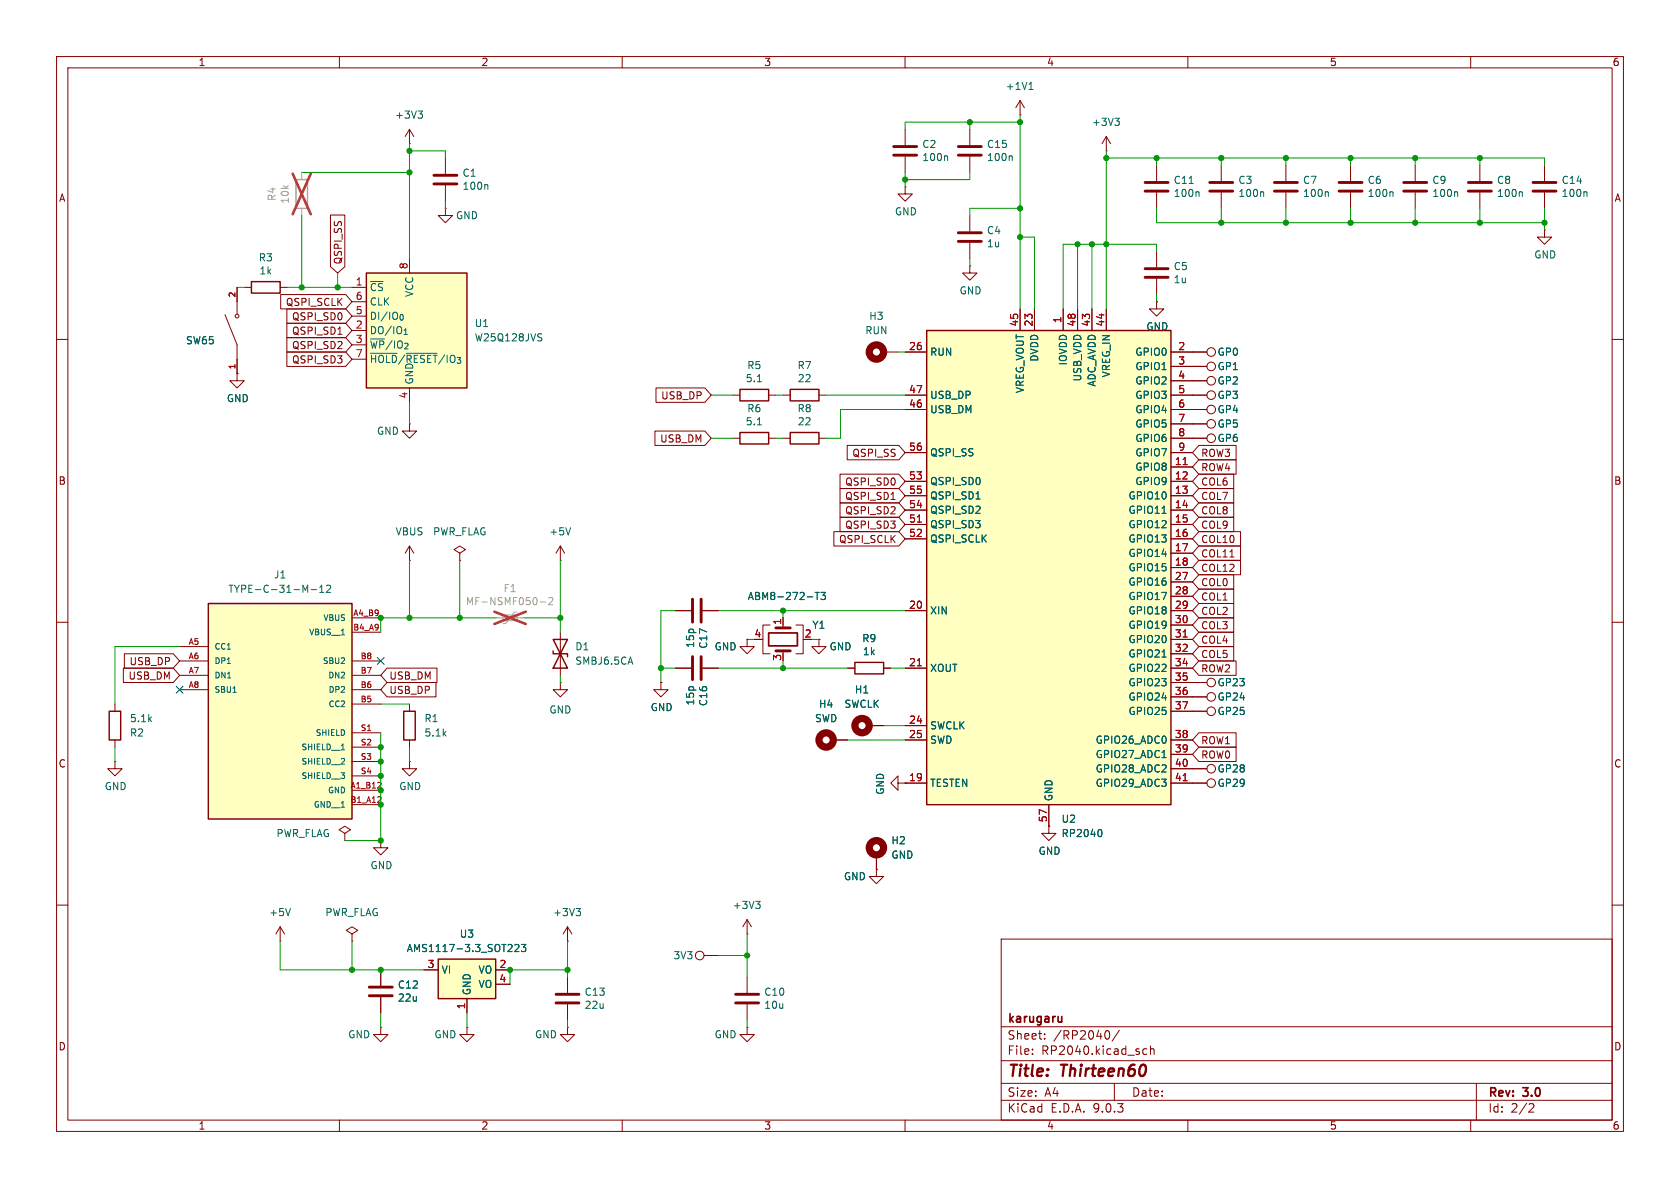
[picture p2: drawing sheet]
<svg xmlns="http://www.w3.org/2000/svg" width="297mm" height="210mm" viewBox="0 0 297 210" stroke-linecap="round" stroke-linejoin="round" font-family="sans-serif">
<g fill="none" stroke="#840000" stroke-width=".18">
<path d="M10 10h277v190h-277zM12 12h273v186h-273zM60 10v2M110 10v2M160 10v2M210 10v2M260 10v2M195.6 26.7h.1M195.6 24.1l-.8 1.3M195.6 24.1l.7 1.3M195.6 24.1v2.6M204.5 53.3v1.3h1.2l-1.2 1.3-1.3-1.3h1.3"/>
<path d="M204.5 53.3h.1M204.5 44.5v2.7M204.5 49.3v2.8M10 60h2M129.5 69.9h1.3M129.5 77.5h1.3M135.9 69.9h1.3M135.9 77.5h1.3M285 60h2M10 110h2M119.4 118.1h2.8M119.4 108h2.8"/>
<path d="M124.2 118.1h2.8M124.2 108h2.8M132.1 113v1.3h1.2l-1.2 1.3-1.3-1.3h1.3M132.1 113h.1M134.6 113h.3M136.1 110.5h-1.2v5.1h1.2M138.4 109.2v1.3M138.4 115.1v.5M140.7 110.5h1.3v5.1h-1.3M285 110h2M20.3 134.6v1.3h1.3l-1.3 1.3-1.3-1.3h1.3M20.3 134.6h.1"/>
<path d="M20.3 124.5v1.2M20.3 130.8v1.3M72.4 134.6v1.3h1.3l-1.3 1.3-1.3-1.3h1.3M72.4 134.6h.1M99.1 120.7v1.2h1.2l-1.2 1.3-1.3-1.3h1.3M99.1 120.7h.1M116.8 120.7v1.2h1.3l-1.3 1.3-1.2-1.3h1.2M116.8 120.7h.1M61 147.3l-1.1-.6 1.1-.6 1 .6-1 .6v1.3M61 148.6h.1M67.3 148.6v1.3h1.3l-1.3 1.2-1.3-1.2h1.3M67.3 148.6h.1"/>
<path d="M185.4 146.1v1.2h1.3l-1.3 1.3-1.3-1.3h1.3M185.4 146.1h.1M10 160h2M49.5 166.4h.1M49.5 163.8l-.7 1.3M49.5 163.8l.8 1.3M49.5 163.8v2.6M62.2 165.1l1-.6-1-.7-1 .7 1 .6v1.3M62.2 166.4h.1M67.3 171.5v2.7M67.3 176.3v2.8M100.3 172.7v2.8"/>
<path d="M100.3 177.5v2.8M177 166h108v32h-108zM285 160h2M60 198v2M67.3 181.6v1.3h1.3l-1.3 1.3-1.3-1.3h1.3M67.3 181.6h.1M82.5 181.6v1.3h1.3l-1.3 1.3-1.2-1.3h1.2M82.5 181.6h.1M100.3 181.6v1.3h1.3l-1.3 1.3-1.2-1.3h1.2M100.3 181.6h.1M110 198v2M160 198v2"/>
<path d="M177 194.5h108M177 191.5h108M177 187.5h108M177 181.5h108M182.5 186.3v.1M182.5 185.5v.1M184.7 183.6v.1M184.7 182.8v.1M195.7 182.2a.81 .81 0 0 1 .6 .6 .81 .81 0 0 1-.3 .8l-.3 .1M197 191.5v3M197.9 182.1l-1.3 2M202 186.1l.3 .3 .4-.1"/>
<path d="M202.7 185.5l-.4-.1-.3 .3M203.4 185.5l.2-.1 .4 .1v.9M203.4 184.9v1.5M210 198v2M260 198v2M261 191.5v6.5M270.5 195.1l.5 .1 .2 .3-1 1.1h1"/>
</g>
<path d="M135.9 111.9h5.1v2.3h-5.1zM187.7 179.7v1M187.7 180.5l-.2 .2" fill="none" stroke="#840000" stroke-width=".3"/>
<path d="M202.4 47.5h4.1M202.4 49h4.1M122.4 105.9v4.1M122.4 116.1v4M124 105.9v4.1M124 116.1v4M137.2 111h2.5M137.2 115.1h2.5M65.3 174.5h4M65.3 176h4M98.3 175.8h4.1M98.3 177.3h4.1" fill="none" stroke="#840000" stroke-width=".51"/>
<path d="M130.8 68.8h5.1v2.1h-5.1zM130.8 76.5h5.1v2h-5.1zM19.3 125.7h2v5.1h-2z" fill="none" stroke="#840000" stroke-width=".25"/>
<path d="M197.1 20.9h.8l-.4 .5M197.6 21.4l.3 .2v.3l-.3 .3M133.9 67.5h.7M133.9 75.1h.7M142.7 105.5h1M144.1 104.7h.7M144.5 104.7v1.3M145.1 104.7h.8l-.4 .5 .4 .1v.6l-.2 .1-.6-.1M51.3 160.6l-.4 1.3" fill="none" stroke="#006464" stroke-width=".18"/>
<path d="M87.6 109.2h5.1M88.9 108.7h2.5v1h-2.5zM91.4 108.2h-.5l-1.5 2h-.5" fill="none" stroke="#a1a1a1" stroke-width=".18"/>
<path d="M95.5 106.4h1M97 105.8l.5-.2 .2 .4-.8 .9h.8" fill="none" stroke="#989898" stroke-width=".18"/>
<path d="M87.4 108.1l5.5 2.2M92.9 108.1l-5.5 2.2" fill="none" stroke="#e12e31" stroke-width=".46"/>
<path d="M36.8 106.7h25.4v38.1h-25.4z" fill="#ffffc2"/>
<path d="M36.8 106.7h25.4v38.1h-25.4z" fill="none" stroke="#840000" stroke-width=".25"/>
<g fill="none" stroke="#840000" stroke-width=".18">
<path d="M81.3 97.8l1-.6-1-.7-1 .7 1 .6v1.3M81.3 99.1h.1M31.7 114.3h5.1M31.7 116.8h5.1M31.7 119.4h5.1M62.2 116.8h5.1M62.2 119.4h5.1M62.2 109.2h5.1M62.2 111.8h5.1M31.7 121.9h5.1M62.2 121.9h5.1M62.2 124.5h5.1"/>
<path d="M62.2 129.5h5.1M62.2 132.1h5.1M62.2 134.6h5.1M62.2 137.2h5.1M62.2 139.7h5.1M62.2 142.2h5.1"/>
</g>
<path d="M55 104.2h1M56.5 104.7h.7M56.5 103.8l.4-.4v1.3M57.7 103.6l.5-.2 .3 .4-.8 .9h.8M41.2 122.4h.6M60.3 132.5h.6" fill="none" stroke="#006464" stroke-width=".18"/>
<path d="M66.7 139.3h.7M67.3 138.4v.3M66.7 141.9h.7M67.3 140.9v.4" fill="none" stroke="#a90000" stroke-width=".18"/>
<path d="M77.5 169.5h10.1v7h-10.1z" fill="#ffffc2"/>
<path d="M77.5 169.5h10.1v7h-10.1z" fill="none" stroke="#840000" stroke-width=".25"/>
<path d="M74.9 171.5h2.6M82.5 176.5v2.6M87.6 174h2.6M87.6 171.5h2.6" fill="none" stroke="#840000" stroke-width=".18"/>
<path d="M91 167.1l.5-.2 .2 .4-.7 .9h.7M92.2 166.9h.8l-.5 .5 .4 .2v.5l-.2 .1-.5-.1" fill="none" stroke="#006464" stroke-width=".18"/>
<path d="M163.8 58.4h43.2v83.8h-43.2z" fill="#ffffc2"/>
<path d="M163.8 58.4h43.2v83.8h-43.2zM97.8 113h2.5l-2.5 5.1h2.5zM97.8 115.1v.5h2.5v.5" fill="none" stroke="#840000" stroke-width=".25"/>
<g fill="none" stroke="#840000" stroke-width=".18">
<path d="M72.4 25.4h.1M72.4 22.9l-.8 1.2M72.4 22.9l.8 1.2M72.4 22.9v2.5M180.3 54.6v3.8M182.9 54.6v3.8M188 54.6v3.8M190.5 54.6v3.8M193 54.6v3.8M195.6 54.6v3.8M160 62.2h3.8M160 69.9h3.8"/>
<path d="M160 72.4h3.8M207 62.2h3.8M207 69.9h6.4M207 72.4h6.4M207 64.8h6.4M207 67.3h6.4M207 74.9h3.8M207 77.5h3.8M160 80h3.8M160 85.1h3.8M160 87.6h3.8M160 90.2h3.8"/>
<path d="M160 92.7h3.8M160 95.3h3.8M207 80h3.8M207 85.1h3.8M207 87.6h3.8M207 90.2h3.8M207 92.7h3.8M207 95.3h3.8M207 82.6h3.8M207 97.8h3.8M99.1 111.8v7.6M160 108h3.8"/>
<path d="M160 118.1h3.8M207 108h3.8M207 118.1h3.8M207 100.3h3.8M207 102.9h3.8M207 105.4h3.8M207 110.5h3.8M207 113h3.8M207 115.6h3.8M160 128.3h3.8M160 130.8h3.8M160 138.4h3.8"/>
<path d="M207 130.8h3.8M207 138.4h6.4M207 120.7h3.8M207 123.2h3.8M207 125.7h3.8M207 133.4h3.8M207 135.9h3.8M185.4 142.2v3.9"/>
<circle cx="214.1" cy="69.8" r=".76"/>
<circle cx="214.1" cy="72.4" r=".76"/>
<circle cx="214.1" cy="64.8" r=".76"/>
<circle cx="214.1" cy="67.3" r=".76"/>
<circle cx="214.1" cy="138.4" r=".76"/>
</g>
<path d="M73.9 19.6h.8l-.4 .5M74.4 20.1l.3 .3v.3l-.3 .2M172.5 88.2h.8M205.4 90.7h.8M111.4 116.1l.5 1.3M205.4 116.1h.8M205.4 133.9h.8M194.5 146.6a.79 .79 0 0 1 0 1.3" fill="none" stroke="#006464" stroke-width=".18"/>
<path d="M162.2 92.3h.7M209.2 82.1h.7M162.2 117.7h.7M209.2 112.6h.7M209.2 138h.7" fill="none" stroke="#a90000" stroke-width=".18"/>
<path d="M64.8 48.3h17.7v20.3h-17.7z" fill="#ffffc2"/>
<path d="M44.4 49.8h5.1v2h-5.1zM64.8 48.3h17.7v20.3h-17.7zM139.7 68.8h5.1v2.1h-5.1zM139.7 76.5h5.1v2h-5.1zM151.1 117.1h5.1v2h-5.1zM71.4 125.7h2v5.1h-2z" fill="none" stroke="#840000" stroke-width=".25"/>
<g fill="none" stroke="#840000" stroke-width=".18">
<path d="M180.3 17.8l-.7 1.3M180.3 17.8l.8 1.3M180.3 17.8v2.5M58.4 38h2.6v9.1l-1.3 1.2-1.3-1.2zM78.7 36.8v1.3h1.3l-1.3 1.3-1.2-1.3h1.2M78.7 36.8h.1M78.7 27.9v2.8M78.7 32.8v2.8M160 33v1.3h1.3l-1.3 1.3-1.3-1.3h1.3M160 33h.1M160 22.9v2.8M160 27.7v2.8"/>
<path d="M171.4 22.9v2.8M171.4 27.7v2.8M171.4 38.1v2.8M180.3 20.3h.1M204.5 29.2v2.8M204.5 34v2.8M215.9 29.2v2.8M215.9 34v2.8M227.3 29.2v2.8M227.3 34v2.8M238.8 29.2v2.8M238.8 34v2.8"/>
<path d="M250.2 29.2v2.8M250.2 34v2.8M261.6 29.2v2.8M261.6 34v2.8M273 29.2v2.8M273 34v2.8M39.8 55.6l2.1 5.4v5M41.9 50.8v4.7M43.2 50.8h1.2M49.5 50.8h1.3M49.6 52.1h11.5l1.1 1.2-1.1 1.3h-11.5zM50.7 59.7h10.4l1.1 1.3-1.1 1.2h-10.4z"/>
<path d="M50.7 57.1h10.4l1.1 1.3-1.1 1.3h-10.4zM50.7 54.6h10.4l1.1 1.3-1.1 1.3h-10.4zM59.7 59.1h.8M62.2 50.8h2.6M62.2 53.3h2.6M62.2 55.9h2.6M62.2 58.4h2.6M72.4 45.7v2.6M171.4 47v1.3h1.3l-1.3 1.2-1.2-1.2h1.2M171.4 47h.1M171.4 42.9v2.8M180.3 54.6v3.8"/>
<path d="M182.9 54.6v3.8M188 54.6v3.8M190.5 54.6v3.8M193 54.6v3.8M195.6 54.6v3.8M204.5 53.3h.1M273 40.6v1.3h1.3l-1.3 1.3-1.2-1.3h1.2M273 40.6h.1M41.9 66v1.3h1.3l-1.3 1.3-1.3-1.3h1.3M41.9 66h.1M50.7 62.2h10.4l1.1 1.3-1.1 1.3h-10.4zM62.2 61h2.6"/>
<path d="M62.2 63.5h2.6M72.4 74.9v1.3h1.3l-1.3 1.3-1.3-1.3h1.3M72.4 74.9h.1M72.4 68.6v2.5M115.8 76.2h8.8l1.1 1.3-1.1 1.2h-8.8zM116 68.6h8.6l1.1 1.3-1.1 1.2h-8.6zM138.4 77.5h1.3M138.4 69.9h1.3M144.8 77.5h1.2M144.8 69.9h1.2M149.8 78.7h9.1l1.1 1.3-1.1 1.3h-9.1zM156.2 62.2h2.5"/>
<path d="M160 62.2h3.8M160 69.9h3.8M160 72.4h3.8M207 74.9h6.4M207 62.2h6.4M207 77.5h6.4M207 69.9h6.4M207 72.4h6.4M207 64.8h6.4M207 67.3h6.4M211.9 78.7h6.6v2.6h-6.6l-1.1-1.3zM72.4 99.1h.1"/>
<path d="M72.4 96.5v2.6M72.4 96.5l-.8 1.3M72.4 96.5l.8 1.3M99.1 99.1h.1M99.1 96.5l-.8 1.3M99.1 96.5l.7 1.3M99.1 96.5v2.6M147.4 94h11.5l1.1 1.3-1.1 1.2h-11.5zM148.5 86.4h10.4l1.1 1.2-1.1 1.3h-10.4zM148.5 88.9h10.4l1.1 1.3-1.1 1.2h-10.4zM148.5 91.4h10.4l1.1 1.3-1.1 1.3h-10.4zM148.5 83.8h10.4l1.1 1.3-1.1 1.3h-10.4z"/>
<path d="M157.5 88.3h.7M160 80h3.8M160 85.1h3.8M160 87.6h3.8M160 90.2h3.8M160 92.7h3.8M160 95.3h3.8M207 80h3.8M207 85.1h3.8M207 87.6h3.8M207 90.2h3.8M207 92.7h3.8"/>
<path d="M207 95.3h3.8M207 82.6h3.8M207 97.8h3.8M211.9 81.3h6.6v2.5h-6.6l-1.1-1.2zM211.9 99.1h7.4v2.5h-7.4l-1.1-1.3zM211.9 96.5h7.4v2.6h-7.4l-1.1-1.3zM211.9 86.4h6.2v2.5h-6.2l-1.1-1.3zM211.9 91.4h6.2v2.6h-6.2l-1.1-1.3zM211.9 88.9h6.2v2.5h-6.2l-1.1-1.2zM211.9 94h7.4v2.5h-7.4l-1.1-1.2zM211.9 83.8h6.2v2.6h-6.2l-1.1-1.3zM217.4 98.5h.8"/>
<path d="M21.8 118.1h8.8l1.1 1.3-1.1 1.3h-8.8zM22 115.6h8.6l1.1 1.2-1.1 1.3h-8.6zM68.4 118.1h8.9v2.6h-8.9l-1.1-1.3zM119.4 118.1h2.8M119.4 108h2.8M124.2 118.1h2.8M124.2 108h2.8M132.1 113h.1M138.4 109.2v1.3M144.8 113v1.3h1.2l-1.2 1.3-1.3-1.3h1.3M144.8 113h.1M149.9 118.1h1.2"/>
<path d="M156.2 118.1h1.3M160 118.1h3.8M160 108h3.8M207 118.1h3.8M207 108h3.8M207 100.3h3.8M207 102.9h3.8M207 105.4h3.8M207 110.5h3.8M207 113h3.8M207 115.6h3.8M211.9 111.8h6.2v2.5h-6.2l-1.1-1.3z"/>
<path d="M211.9 101.6h6.2v2.5h-6.2l-1.1-1.2zM211.9 104.1h6.2v2.6h-6.2l-1.1-1.3zM211.9 114.3h6.2v2.5h-6.2l-1.1-1.2zM211.9 116.8h6.6v2.6h-6.6l-1.1-1.3zM211.9 109.2h6.2v2.6h-6.2l-1.1-1.3zM211.9 106.7h6.2v2.5h-6.2l-1.1-1.2zM68.4 120.6h8.7v2.6h-8.7l-1.1-1.3zM72.4 124.5v1.2M72.4 130.8v1.3M116.8 120.7h.1M147.3 130.8h2.6M153.7 128.3h2.5"/>
<path d="M158.7 138.4v-1.2l-1.2 1.2 1.2 1.3v-1.3h1.3M160 138.4h.1M160 128.3h3.8M160 130.8h3.8M160 138.4h3.8M207 123.2h6.4M207 120.7h6.4M207 135.9h6.4M207 130.8h3.8M207 125.7h6.4M207 138.4h6.4M207 133.4h3.8"/>
<path d="M211.9 132.1h6.6v2.5h-6.6l-1.1-1.2zM211.9 129.5h6.6v2.6h-6.6l-1.1-1.3zM154.9 153.7v1.2h1.3l-1.3 1.3-1.2-1.3h1.2M154.9 153.7h.1M154.9 151.1v2.6M185.4 146.1h.1M185.4 142.2v3.9M67.3 171.5v2.7M67.3 176.3v2.8M74.9 171.5h2.6M82.5 176.5v2.6M87.6 174h2.6"/>
<path d="M87.6 171.5h2.6M100.3 166.4h.1M100.3 163.8l-.7 1.3M100.3 163.8l.8 1.3M100.3 163.8v2.6M124.5 168.9h2.5M132.1 165.1h.1M132.1 162.6l-.8 1.2M132.1 162.6l.7 1.2M132.1 162.6v2.5M132.1 172.7v2.8M132.1 177.5v2.8"/>
<path d="M132.1 181.6v1.3h1.2l-1.2 1.3-1.3-1.3h1.3M132.1 181.6h.1"/>
<circle cx="41.9" cy="55.9" r=".33"/>
<circle cx="214.1" cy="74.9" r=".76"/>
<circle cx="214.1" cy="62.2" r=".76"/>
<circle cx="214.1" cy="77.5" r=".76"/>
<circle cx="214.1" cy="135.9" r=".76"/>
<circle cx="214.1" cy="120.6" r=".76"/>
<circle cx="214.1" cy="125.7" r=".76"/>
<circle cx="214.1" cy="123.2" r=".76"/>
<circle cx="123.7" cy="168.9" r=".76"/>
</g>
<g fill="none" stroke="#006464" stroke-width=".18">
<path d="M181.9 15.8h.7M182 14.9l.3-.4v1.3M86.1 32.6l.1 .2v.7M167.3 27.5l.2 .2v.7M178.8 27.5l.2 .2v.7M210.2 32.4h.7M211.8 33.9l.2 .2v.6M223.2 33.9l.2 .2v.6M234.7 33.9l.1 .2v.6M246.1 33.9l.2 .2v.6M257.5 33.9l.2 .2v.6M268.9 33.9l.2 .2v.6"/>
<path d="M280.4 33.9l.2 .2v.6M95.3 59l.5 .1M95.5 59.7l.3 .2-.3 .4M65.5 62.5h4.7M71.8 62.5h5.5M100.9 93.3l-.4 1.3M172.5 88.2h.8M205.4 90.7h.8M142.7 105.5h1M144.1 104.7h.7M144.5 104.7v1.3M145.1 104.7h.8l-.4 .5 .4 .1v.6l-.2 .1-.6-.1"/>
<path d="M205.4 116.1h.8M205.4 133.9h.8M133.6 159.3h.8l-.4 .5M134.1 159.8l.3 .3v.3l-.3 .2M194.5 146.6a.79 .79 0 0 1 0 1.3M91 167.1l.5-.2 .2 .4-.7 .9h.7M92.2 166.9h.8l-.5 .5 .4 .2v.5l-.2 .1-.5-.1M101.8 160.6h.8l-.4 .5M102.4 161.1l.2 .2v.3l-.2 .3"/>
</g>
<g fill="none" stroke="#840000" stroke-width="1.3">
<circle cx="154.9" cy="62.2" r="1.27"/>
<circle cx="146" cy="130.8" r="1.27"/>
<circle cx="152.4" cy="128.3" r="1.27"/>
<circle cx="154.9" cy="149.9" r="1.27"/>
</g>
<g fill="none" stroke="#840000" stroke-width=".51">
<path d="M76.7 31h4.1M76.7 32.5h4.1M158 25.9h4.1M158 27.4h4.1M169.4 25.9h4.1M169.4 27.4h4.1M202.4 32.3h4.1M202.4 33.8h4.1M213.9 32.3h4M213.9 33.8h4M225.3 32.3h4.1M225.3 33.8h4.1"/>
<path d="M236.7 32.3h4.1M236.7 33.8h4.1M248.2 32.3h4M248.2 33.8h4M259.6 32.3h4.1M259.6 33.8h4.1M271 32.3h4.1M271 33.8h4.1M169.4 41.1h4.1M169.4 42.7h4.1M130 175.8h4.1M130 177.3h4.1"/>
</g>
<path d="M52.3 31.8h2.1v5h-2.1z" fill="none" stroke="#a1a1a1" stroke-width=".25"/>
<path d="M53.3 30.5v1.3M53.3 36.8v1.3" fill="none" stroke="#a1a1a1" stroke-width=".18"/>
<path d="M51.7 30.7l3.2 7.2M54.9 30.7l-3.2 7.2" fill="none" stroke="#e12e31" stroke-width=".46"/>
<g fill="none" stroke="#009600" stroke-width=".18">
<path d="M53.3 30.5h19.1M53.3 38.1v12.7M72.4 25.4v20.3M72.4 26.7h6.3v1.2M78.7 35.6v1.2M160 30.5v2.5M171.4 21.6v1.3M171.4 30.5v1.3h-11.4M180.3 36.8h-8.9v1.3M180.3 20.3v34.3M180.3 21.6h-20.3v1.3M195.6 26.7v27.9"/>
<path d="M195.6 27.9h77.4v1.3M204.5 27.9v1.3M204.5 36.8v2.6h68.5M215.9 27.9v1.3M215.9 36.8v2.6M227.3 27.9v1.3M227.3 36.8v2.6M238.8 27.9v1.3M238.8 36.8v2.6M250.2 27.9v1.3M250.2 36.8v2.6M261.6 27.9v1.3"/>
<path d="M261.6 36.8v2.6M273 36.8v3.8M41.9 50.8h1.3M50.8 50.8h11.4M59.7 48.3v2.5M171.4 45.7v1.3M180.3 41.9h2.6v12.7M190.5 43.2v11.4M193 43.2v11.4M204.5 44.5v-1.3h-16.5v11.4M204.5 52.1v1.2M72.4 71.1v3.8"/>
<path d="M125.7 77.5h3.8M125.7 69.9h3.8M137.2 77.5h1.2M137.2 69.9h1.2M146 69.9h14M158.7 62.2h1.3M160 72.4h-11.4v5.1h-2.6M72.4 99.1v10.1M81.3 99.1v10.1M99.1 99.1v12.7M31.7 114.3h-11.4v10.2M87.6 109.2h-20.3v2.6"/>
<path d="M92.7 109.2h6.4M99.1 119.4v1.3M116.8 118.1h2.6M119.4 108h-2.6v12.7M127 118.1h22.9M127 108h33M132.1 113h1.2M138.4 108v1.2M138.4 116.8v1.3M143.5 113h1.3M157.5 118.1h2.5M20.3 132.1v2.5"/>
<path d="M67.3 129.5v19.1h-6.3M67.3 124.5h5.1M72.4 132.1v2.5M149.9 130.8h10.1M156.2 128.3h3.8M49.5 166.4v5.1h25.4M62.2 166.4v5.1M67.3 179.1v2.5M82.5 179.1v2.5M100.3 171.5h-10.1v2.5M100.3 166.4v6.3M127 168.9h5.1"/>
<path d="M132.1 165.1v7.6M100.3 180.3v1.3M132.1 180.3v1.3"/>
</g>
<path d="M66.7 116.2l1.2 1.2M67.9 116.2l-1.2 1.2M31.1 121.3l1.3 1.2M32.4 121.3l-1.3 1.2" fill="none" stroke="#000084" stroke-width=".18"/>
<path d="M162.2 92.3h.7M209.2 82.1h.7M162.2 117.7h.7M209.2 112.6h.7M209.2 138h.7" fill="none" stroke="#a90000" stroke-width=".18"/>
<g fill="#009600" stroke="#009600" stroke-width=".18">
<circle cx="67.3" cy="148.6" r=".46"/>
<circle cx="67.3" cy="142.2" r=".46"/>
<circle cx="67.3" cy="171.5" r=".46"/>
<circle cx="62.2" cy="171.5" r=".46"/>
<circle cx="67.3" cy="132.1" r=".46"/>
<circle cx="67.3" cy="139.7" r=".46"/>
<circle cx="67.3" cy="137.2" r=".46"/>
<circle cx="90.2" cy="171.5" r=".46"/>
<circle cx="72.4" cy="26.7" r=".46"/>
<circle cx="53.3" cy="50.8" r=".46"/>
<circle cx="72.4" cy="30.5" r=".46"/>
<circle cx="59.7" cy="50.8" r=".46"/>
<circle cx="138.4" cy="118.1" r=".46"/>
<circle cx="99.1" cy="109.2" r=".46"/>
<circle cx="132.1" cy="168.9" r=".46"/>
<circle cx="100.3" cy="171.5" r=".46"/>
<circle cx="116.8" cy="118.1" r=".46"/>
<circle cx="138.4" cy="108" r=".46"/>
<circle cx="67.3" cy="134.6" r=".46"/>
<circle cx="67.3" cy="109.2" r=".46"/>
<circle cx="72.4" cy="109.2" r=".46"/>
<circle cx="81.3" cy="109.2" r=".46"/>
<circle cx="195.6" cy="43.2" r=".46"/>
<circle cx="195.6" cy="27.9" r=".46"/>
<circle cx="180.3" cy="41.9" r=".46"/>
<circle cx="204.5" cy="27.9" r=".46"/>
<circle cx="193" cy="43.2" r=".46"/>
<circle cx="190.5" cy="43.2" r=".46"/>
<circle cx="180.3" cy="36.8" r=".46"/>
<circle cx="238.8" cy="39.4" r=".46"/>
<circle cx="261.6" cy="27.9" r=".46"/>
<circle cx="261.6" cy="39.4" r=".46"/>
<circle cx="250.2" cy="27.9" r=".46"/>
<circle cx="215.9" cy="27.9" r=".46"/>
<circle cx="215.9" cy="39.4" r=".46"/>
<circle cx="227.3" cy="39.4" r=".46"/>
<circle cx="250.2" cy="39.4" r=".46"/>
<circle cx="238.8" cy="27.9" r=".46"/>
<circle cx="227.3" cy="27.9" r=".46"/>
<circle cx="273" cy="39.4" r=".46"/>
<circle cx="160" cy="31.8" r=".46"/>
<circle cx="171.4" cy="21.6" r=".46"/>
<circle cx="180.3" cy="21.6" r=".46"/>
</g>
<g font-size="2.8" fill="#840000">
<text x="178" y="190.9">Title:</text>
<text x="187.7" y="190.9">Thirteen60</text>
</g>
<g font-size="2.1" fill="#840000">
<text x="178" y="184">Sheet:</text>
<text x="178" y="181.2">karugaru</text>
<text x="186.2" y="184">/RP2040/</text>
<text x="178" y="186.7">File:</text>
<text x="184.1" y="186.7">RP2040.kicad_sch</text>
<text x="178" y="196.9">KiCad</text>
<text x="178" y="194.1">Size:</text>
<text x="184.7" y="194.1">A4</text>
<text x="185.7" y="196.9">E.D.A.</text>
<text x="193.3" y="196.9">9.0.3</text>
<text x="200" y="194.1">Date:</text>
<text x="263" y="194.3">Rev:</text>
<text x="263" y="196.9">Id:</text>
<text x="267.1" y="196.9">2/2</text>
<text x="269.4" y="194.3">3.0</text>
</g>
<g font-size="1.8" fill="#840000">
<text x="35" y="11.9">1</text>
<text x="85" y="11.9">2</text>
<text x="135" y="11.9">3</text>
<text x="185" y="11.9">4</text>
<text x="235" y="11.9">5</text>
<text x="285" y="11.9">6</text>
<text x="10.3" y="35.9">A</text>
<text x="285.3" y="35.9">A</text>
<text x="60.6" y="46.8" transform="rotate(-90 60.6 46.8)">QSPI_SS</text>
<text x="50.4" y="54.3">QSPI_SCLK</text>
<text x="51.5" y="59.4">QSPI_SD1</text>
<text x="51.5" y="56.8">QSPI_SD0</text>
<text x="51.5" y="64.5">QSPI_SD3</text>
<text x="51.5" y="61.9">QSPI_SD2</text>
<text x="116.8" y="70.8">USB_DP</text>
<text x="116.6" y="78.4">USB_DM</text>
<text x="150.6" y="81">QSPI_SS</text>
<text x="212.2" y="83.5">ROW4</text>
<text x="212.2" y="81">ROW3</text>
<text x="10.3" y="85.9">B</text>
<text x="149.3" y="88.6">QSPI_SD1</text>
<text x="149.3" y="86">QSPI_SD0</text>
<text x="212.2" y="88.6">COL7</text>
<text x="212.2" y="86">COL6</text>
<text x="285.3" y="85.9">B</text>
<text x="149.3" y="91.1">QSPI_SD2</text>
<text x="149.3" y="93.7">QSPI_SD3</text>
<text x="212.2" y="93.7">COL9</text>
<text x="212.2" y="91.1">COL8</text>
<text x="148.2" y="96.2">QSPI_SCLK</text>
<text x="212.2" y="101.3">COL12</text>
<text x="212.2" y="98.7">COL11</text>
<text x="212.2" y="96.2">COL10</text>
<text x="212.2" y="103.8">COL0</text>
<text x="212.2" y="106.4">COL1</text>
<text x="212.2" y="114">COL4</text>
<text x="212.2" y="111.4">COL3</text>
<text x="212.2" y="108.9">COL2</text>
<text x="22.8" y="117.8">USB_DP</text>
<text x="212.2" y="116.5">COL5</text>
<text x="212.2" y="119.1">ROW2</text>
<text x="22.6" y="120.3">USB_DM</text>
<text x="68.7" y="122.9">USB_DP</text>
<text x="68.7" y="120.3">USB_DM</text>
<text x="212.2" y="131.8">ROW1</text>
<text x="10.3" y="135.9">C</text>
<text x="212.2" y="134.3">ROW0</text>
<text x="285.3" y="135.9">C</text>
<text x="10.3" y="185.9">D</text>
<text x="285.3" y="185.9">D</text>
<text x="35" y="199.9">1</text>
<text x="85" y="199.9">2</text>
<text x="135" y="199.9">3</text>
<text x="185" y="199.9">4</text>
<text x="235" y="199.9">5</text>
<text x="285" y="199.9">6</text>
</g>
<g font-size="1.8" fill="#006464">
<text x="177.7" y="16.1">+1V1</text>
<text x="69.7" y="21.2">+3V3</text>
<text x="192.9" y="22.5">+3V3</text>
<text x="163" y="26.4">C2</text>
<text x="163" y="28.7">100n</text>
<text x="174.4" y="28.7">100n</text>
<text x="174.4" y="26.4">C15</text>
<text x="81.7" y="31.4">C1</text>
<text x="81.7" y="33.8">100n</text>
<text x="207.4" y="35">100n</text>
<text x="207.4" y="32.7">C11</text>
<text x="218.8" y="32.7">C3</text>
<text x="218.8" y="35">100n</text>
<text x="230.3" y="32.7">C7</text>
<text x="230.3" y="35">100n</text>
<text x="241.7" y="32.7">C6</text>
<text x="241.7" y="35">100n</text>
<text x="253.1" y="32.7">C9</text>
<text x="253.1" y="35">100n</text>
<text x="264.6" y="32.7">C8</text>
<text x="264.6" y="35">100n</text>
<text x="276" y="35">100n</text>
<text x="276" y="32.7">C14</text>
<text x="80.5" y="39">GND</text>
<text x="158.1" y="38.3">GND</text>
<text x="174.4" y="41.6">C4</text>
<text x="45.6" y="46.4">R3</text>
<text x="174.4" y="43.9">1u</text>
<text x="207.4" y="48">C5</text>
<text x="271.1" y="45.9">GND</text>
<text x="45.8" y="48.7">1k</text>
<text x="65.3" y="51.7">~{CS}</text>
<text x="73.3" y="52.6" transform="rotate(-90 73.3 52.6)">VCC</text>
<text x="169.5" y="52.2">GND</text>
<text x="207.4" y="50.3">1u</text>
<text x="65.3" y="54.2">CLK</text>
<text x="65.3" y="56.7">DI/IO_{0}</text>
<text x="65.3" y="59.3">DO/IO_{1}</text>
<text x="83.8" y="58">U1</text>
<text x="152.9" y="59.3">RUN</text>
<text x="153.6" y="56.7">H3</text>
<text x="202.6" y="58.6">GND</text>
<text x="32.8" y="61.1">SW65</text>
<text x="65.3" y="61.8">~{WP}/IO_{2}</text>
<text x="65.3" y="64.4">~{HOLD}/~{RESET}/IO_{3}</text>
<text x="83.8" y="60.6">W25Q128JVS</text>
<text x="132" y="65.5">R5</text>
<text x="140.9" y="65.5">R7</text>
<text x="164.3" y="63.1">RUN</text>
<text x="183.7" y="64" transform="rotate(-90 183.7 64)">DVDD</text>
<text x="188.8" y="64.7" transform="rotate(-90 188.8 64.7)">IOVDD</text>
<text x="200.6" y="63.1">GPIO0</text>
<text x="200.6" y="65.6">GPIO1</text>
<text x="215.1" y="65.6">GP1</text>
<text x="215.1" y="63.1">GP0</text>
<text x="40" y="71.3">GND</text>
<text x="73.3" y="68.1" transform="rotate(-90 73.3 68.1)">GND</text>
<text x="131.7" y="67.8">5.1</text>
<text x="140.9" y="67.8">22</text>
<text x="164.3" y="70.7">USB_DP</text>
<text x="181.2" y="69.6" transform="rotate(-90 181.2 69.6)">VREG_VOUT</text>
<text x="191.4" y="67.5" transform="rotate(-90 191.4 67.5)">USB_VDD</text>
<text x="193.9" y="68.4" transform="rotate(-90 193.9 68.4)">ADC_AVDD</text>
<text x="196.4" y="66.8" transform="rotate(-90 196.4 66.8)">VREG_IN</text>
<text x="200.6" y="68.2">GPIO2</text>
<text x="200.6" y="70.7">GPIO3</text>
<text x="215.1" y="68.2">GP2</text>
<text x="215.1" y="70.7">GP3</text>
<text x="66.5" y="77.1">GND</text>
<text x="131.7" y="75.4">5.1</text>
<text x="132" y="73.1">R6</text>
<text x="140.9" y="73.1">R8</text>
<text x="140.9" y="75.4">22</text>
<text x="164.3" y="73.3">USB_DM</text>
<text x="200.6" y="73.3">GPIO4</text>
<text x="200.6" y="75.8">GPIO5</text>
<text x="215.1" y="73.3">GP4</text>
<text x="215.1" y="75.8">GP5</text>
<text x="164.3" y="80.9">QSPI_SS</text>
<text x="200.6" y="78.3">GPIO6</text>
<text x="200.6" y="80.9">GPIO7</text>
<text x="200.6" y="83.4">GPIO8</text>
<text x="215.1" y="78.3">GP6</text>
<text x="164.3" y="86">QSPI_SD0</text>
<text x="164.3" y="88.5">QSPI_SD1</text>
<text x="199.4" y="88.5">GPIO10</text>
<text x="200.6" y="86">GPIO9</text>
<text x="69.8" y="94.8">VBUS</text>
<text x="76.5" y="94.8">PWR_FLAG</text>
<text x="97" y="94.8">+5V</text>
<text x="164.3" y="91">QSPI_SD2</text>
<text x="164.3" y="93.6">QSPI_SD3</text>
<text x="199.4" y="91">GPIO11</text>
<text x="199.4" y="93.6">GPIO12</text>
<text x="164.3" y="96.1">QSPI_SCLK</text>
<text x="199.4" y="96.1">GPIO13</text>
<text x="199.4" y="98.7">GPIO14</text>
<text x="199.4" y="101.2">GPIO15</text>
<text x="40.3" y="105">TYPE-C-31-M-12</text>
<text x="48.3" y="102.5">J1</text>
<text x="132.1" y="106.3">ABM8-272-T3</text>
<text x="199.4" y="103.7">GPIO16</text>
<text x="199.4" y="106.3">GPIO17</text>
<text x="143.5" y="111.4">Y1</text>
<text x="152.3" y="113.7">R9</text>
<text x="164.3" y="108.8">XIN</text>
<text x="199.4" y="108.8">GPIO18</text>
<text x="199.4" y="111.4">GPIO19</text>
<text x="199.4" y="113.9">GPIO20</text>
<text x="101.6" y="115.2">D1</text>
<text x="101.6" y="117.7">SMBJ6.5CA</text>
<text x="122.9" y="114.7" transform="rotate(-90 122.9 114.7)">15p</text>
<text x="125.2" y="114.8" transform="rotate(-90 125.2 114.8)">C17</text>
<text x="126.2" y="115.2">GND</text>
<text x="146.6" y="115.2">GND</text>
<text x="152.4" y="116">1k</text>
<text x="164.3" y="119">XOUT</text>
<text x="199.4" y="116.4">GPIO21</text>
<text x="199.4" y="119">GPIO22</text>
<text x="114.9" y="125.9">GND</text>
<text x="122.9" y="124.8" transform="rotate(-90 122.9 124.8)">15p</text>
<text x="125.2" y="124.9" transform="rotate(-90 125.2 124.9)">C16</text>
<text x="144.7" y="125.3">H4</text>
<text x="149.2" y="125.3">SWCLK</text>
<text x="151" y="122.8">H1</text>
<text x="199.4" y="121.5">GPIO23</text>
<text x="199.4" y="124.1">GPIO24</text>
<text x="215.1" y="124.1">GP24</text>
<text x="215.1" y="121.5">GP23</text>
<text x="22.9" y="130.4">R2</text>
<text x="22.9" y="127.9">5.1k</text>
<text x="74.9" y="127.9">R1</text>
<text x="74.9" y="130.4">5.1k</text>
<text x="97" y="126.3">GND</text>
<text x="144" y="127.9">SWD</text>
<text x="164.3" y="129.1">SWCLK</text>
<text x="164.3" y="131.7">SWD</text>
<text x="193.6" y="131.7">GPIO26_ADC0</text>
<text x="199.4" y="126.6">GPIO25</text>
<text x="215.1" y="126.6">GP25</text>
<text x="193.6" y="134.2">GPIO27_ADC1</text>
<text x="193.6" y="136.8">GPIO28_ADC2</text>
<text x="215.1" y="136.8">GP28</text>
<text x="18.4" y="139.9">GND</text>
<text x="70.5" y="139.9">GND</text>
<text x="156.5" y="140.6" transform="rotate(-90 156.5 140.6)">GND</text>
<text x="164.3" y="139.3">TESTEN</text>
<text x="186.3" y="141.7" transform="rotate(-90 186.3 141.7)">GND</text>
<text x="193.6" y="139.3">GPIO29_ADC3</text>
<text x="215.1" y="139.3">GP29</text>
<text x="48.8" y="148.2">PWR_FLAG</text>
<text x="157.5" y="149.5">H2</text>
<text x="187.6" y="145.6">U2</text>
<text x="187.6" y="148.2">RP2040</text>
<text x="65.4" y="153.8">GND</text>
<text x="149.1" y="155.8">GND</text>
<text x="157.5" y="152">GND</text>
<text x="183.5" y="151.3">GND</text>
<text x="129.4" y="160.9">+3V3</text>
<text x="47.5" y="162.2">+5V</text>
<text x="57.4" y="162.2">PWR_FLAG</text>
<text x="81.2" y="166">U3</text>
<text x="97.7" y="162.2">+3V3</text>
<text x="71.8" y="168.5">AMS1117-3.3_SOT223</text>
<text x="78" y="172.3">VI</text>
<text x="84.5" y="172.3">VO</text>
<text x="119" y="169.8">3V3</text>
<text x="70.2" y="175">C12</text>
<text x="70.2" y="177.3">22u</text>
<text x="83.4" y="176" transform="rotate(-90 83.4 176)">GND</text>
<text x="84.5" y="174.9">VO</text>
<text x="103.3" y="176.2">C13</text>
<text x="103.3" y="178.5">22u</text>
<text x="135" y="176.2">C10</text>
<text x="135" y="178.5">10u</text>
<text x="61.5" y="183.7">GND</text>
<text x="76.7" y="183.7">GND</text>
<text x="94.5" y="183.7">GND</text>
<text x="126.2" y="183.7">GND</text>
</g>
<g font-size="1.8" fill="#989898">
<text x="48.9" y="35.6" transform="rotate(-90 48.9 35.6)">R4</text>
<text x="51.3" y="36.1" transform="rotate(-90 51.3 36.1)">10k</text>
<text x="82.3" y="107.2">MF-NSMF050-2</text>
<text x="88.9" y="104.9">F1</text>
</g>
<g font-size="1.8" fill="#a90000">
<text x="72.1" y="47.7" transform="rotate(-90 72.1 47.7)">8</text>
<text x="62.8" y="50.5">1</text>
<text x="62.8" y="53.1">6</text>
<text x="62.8" y="55.6">5</text>
<text x="62.8" y="58.2">2</text>
<text x="180.1" y="57.8" transform="rotate(-90 180.1 57.8)">45</text>
<text x="182.6" y="57.8" transform="rotate(-90 182.6 57.8)">23</text>
<text x="187.7" y="57.2" transform="rotate(-90 187.7 57.2)">1</text>
<text x="190.2" y="57.8" transform="rotate(-90 190.2 57.8)">48</text>
<text x="192.8" y="57.8" transform="rotate(-90 192.8 57.8)">43</text>
<text x="195.3" y="57.8" transform="rotate(-90 195.3 57.8)">44</text>
<text x="62.8" y="60.7">3</text>
<text x="62.8" y="63.2">7</text>
<text x="160.6" y="62">26</text>
<text x="208.2" y="62">2</text>
<text x="208.2" y="64.5">3</text>
<text x="72.1" y="70.6" transform="rotate(-90 72.1 70.6)">4</text>
<text x="160.6" y="69.6">47</text>
<text x="208.2" y="67.1">4</text>
<text x="208.2" y="69.6">5</text>
<text x="160.6" y="72.1">46</text>
<text x="208.2" y="72.1">6</text>
<text x="208.2" y="74.7">7</text>
<text x="208.2" y="77.2">8</text>
<text x="160.6" y="79.8">56</text>
<text x="207.6" y="82.3">11</text>
<text x="208.2" y="79.8">9</text>
<text x="160.6" y="84.8">53</text>
<text x="160.6" y="87.4">55</text>
<text x="160.6" y="89.9">54</text>
<text x="207.6" y="84.8">12</text>
<text x="207.6" y="87.4">13</text>
<text x="207.6" y="89.9">14</text>
<text x="160.6" y="92.5">51</text>
<text x="160.6" y="95">52</text>
<text x="207.6" y="92.5">15</text>
<text x="207.6" y="95">16</text>
<text x="207.6" y="97.5">17</text>
<text x="207.6" y="100.1">18</text>
<text x="160.6" y="107.7">20</text>
<text x="207.6" y="102.6">27</text>
<text x="207.6" y="105.2">28</text>
<text x="207.6" y="107.7">29</text>
<text x="133.3" y="112.8">4</text>
<text x="138.2" y="110.6" transform="rotate(-90 138.2 110.6)">1</text>
<text x="142.2" y="112.8">2</text>
<text x="207.6" y="110.2">30</text>
<text x="207.6" y="112.8">31</text>
<text x="138.2" y="116.9" transform="rotate(-90 138.2 116.9)">3</text>
<text x="160.6" y="117.9">21</text>
<text x="207.6" y="115.3">32</text>
<text x="207.6" y="117.9">34</text>
<text x="207.6" y="120.4">35</text>
<text x="207.6" y="122.9">36</text>
<text x="207.6" y="125.5">37</text>
<text x="160.6" y="128">24</text>
<text x="160.6" y="130.6">25</text>
<text x="207.6" y="130.6">38</text>
<text x="207.6" y="133.1">39</text>
<text x="207.6" y="135.6">40</text>
<text x="160.6" y="138.2">19</text>
<text x="207.6" y="138.2">41</text>
<text x="185.2" y="145.5" transform="rotate(-90 185.2 145.5)">57</text>
<text x="75.5" y="171.2">3</text>
<text x="88.2" y="173.7">4</text>
<text x="88.2" y="171.2">2</text>
<text x="82.3" y="178.5" transform="rotate(-90 82.3 178.5)">1</text>
</g>
<g font-size="1.4" fill="#a90000">
<text x="41.7" y="52.7" transform="rotate(-90 41.7 52.7)">2</text>
<text x="41.7" y="65.4" transform="rotate(-90 41.7 65.4)">1</text>
<text x="62.3" y="109">A4_B9</text>
<text x="62.3" y="111.5">B4_A9</text>
<text x="33.2" y="114">A5</text>
<text x="33.2" y="116.6">A6</text>
<text x="33.2" y="119.1">A7</text>
<text x="63.7" y="116.6">B8</text>
<text x="63.7" y="119.1">B7</text>
<text x="33.2" y="121.7">A8</text>
<text x="63.7" y="121.7">B6</text>
<text x="63.7" y="124.2">B5</text>
<text x="63.7" y="129.3">S1</text>
<text x="63.7" y="131.8">S2</text>
<text x="63.7" y="134.4">S3</text>
<text x="63.7" y="136.9">S4</text>
<text x="61.9" y="139.4">A1_B12</text>
<text x="61.9" y="142">B1_A12</text>
</g>
<g font-size="1.4" fill="#006464">
<text x="54.5" y="112.5">VBUS__1</text>
<text x="57" y="110">VBUS</text>
<text x="37.8" y="115">CC1</text>
<text x="37.8" y="117.6">DP1</text>
<text x="56.9" y="117.6">SBU2</text>
<text x="37.8" y="120.1">DN1</text>
<text x="37.8" y="122.7">SBU1</text>
<text x="57.9" y="120.1">DN2</text>
<text x="58" y="122.7">DP2</text>
<text x="58" y="125.2">CC2</text>
<text x="55.7" y="130.3">SHIELD</text>
<text x="53.2" y="132.8">SHIELD__1</text>
<text x="53.2" y="135.4">SHIELD__2</text>
<text x="53.2" y="137.9">SHIELD__3</text>
<text x="55.3" y="143">GND__1</text>
<text x="57.9" y="140.4">GND</text>
</g>
</svg>
